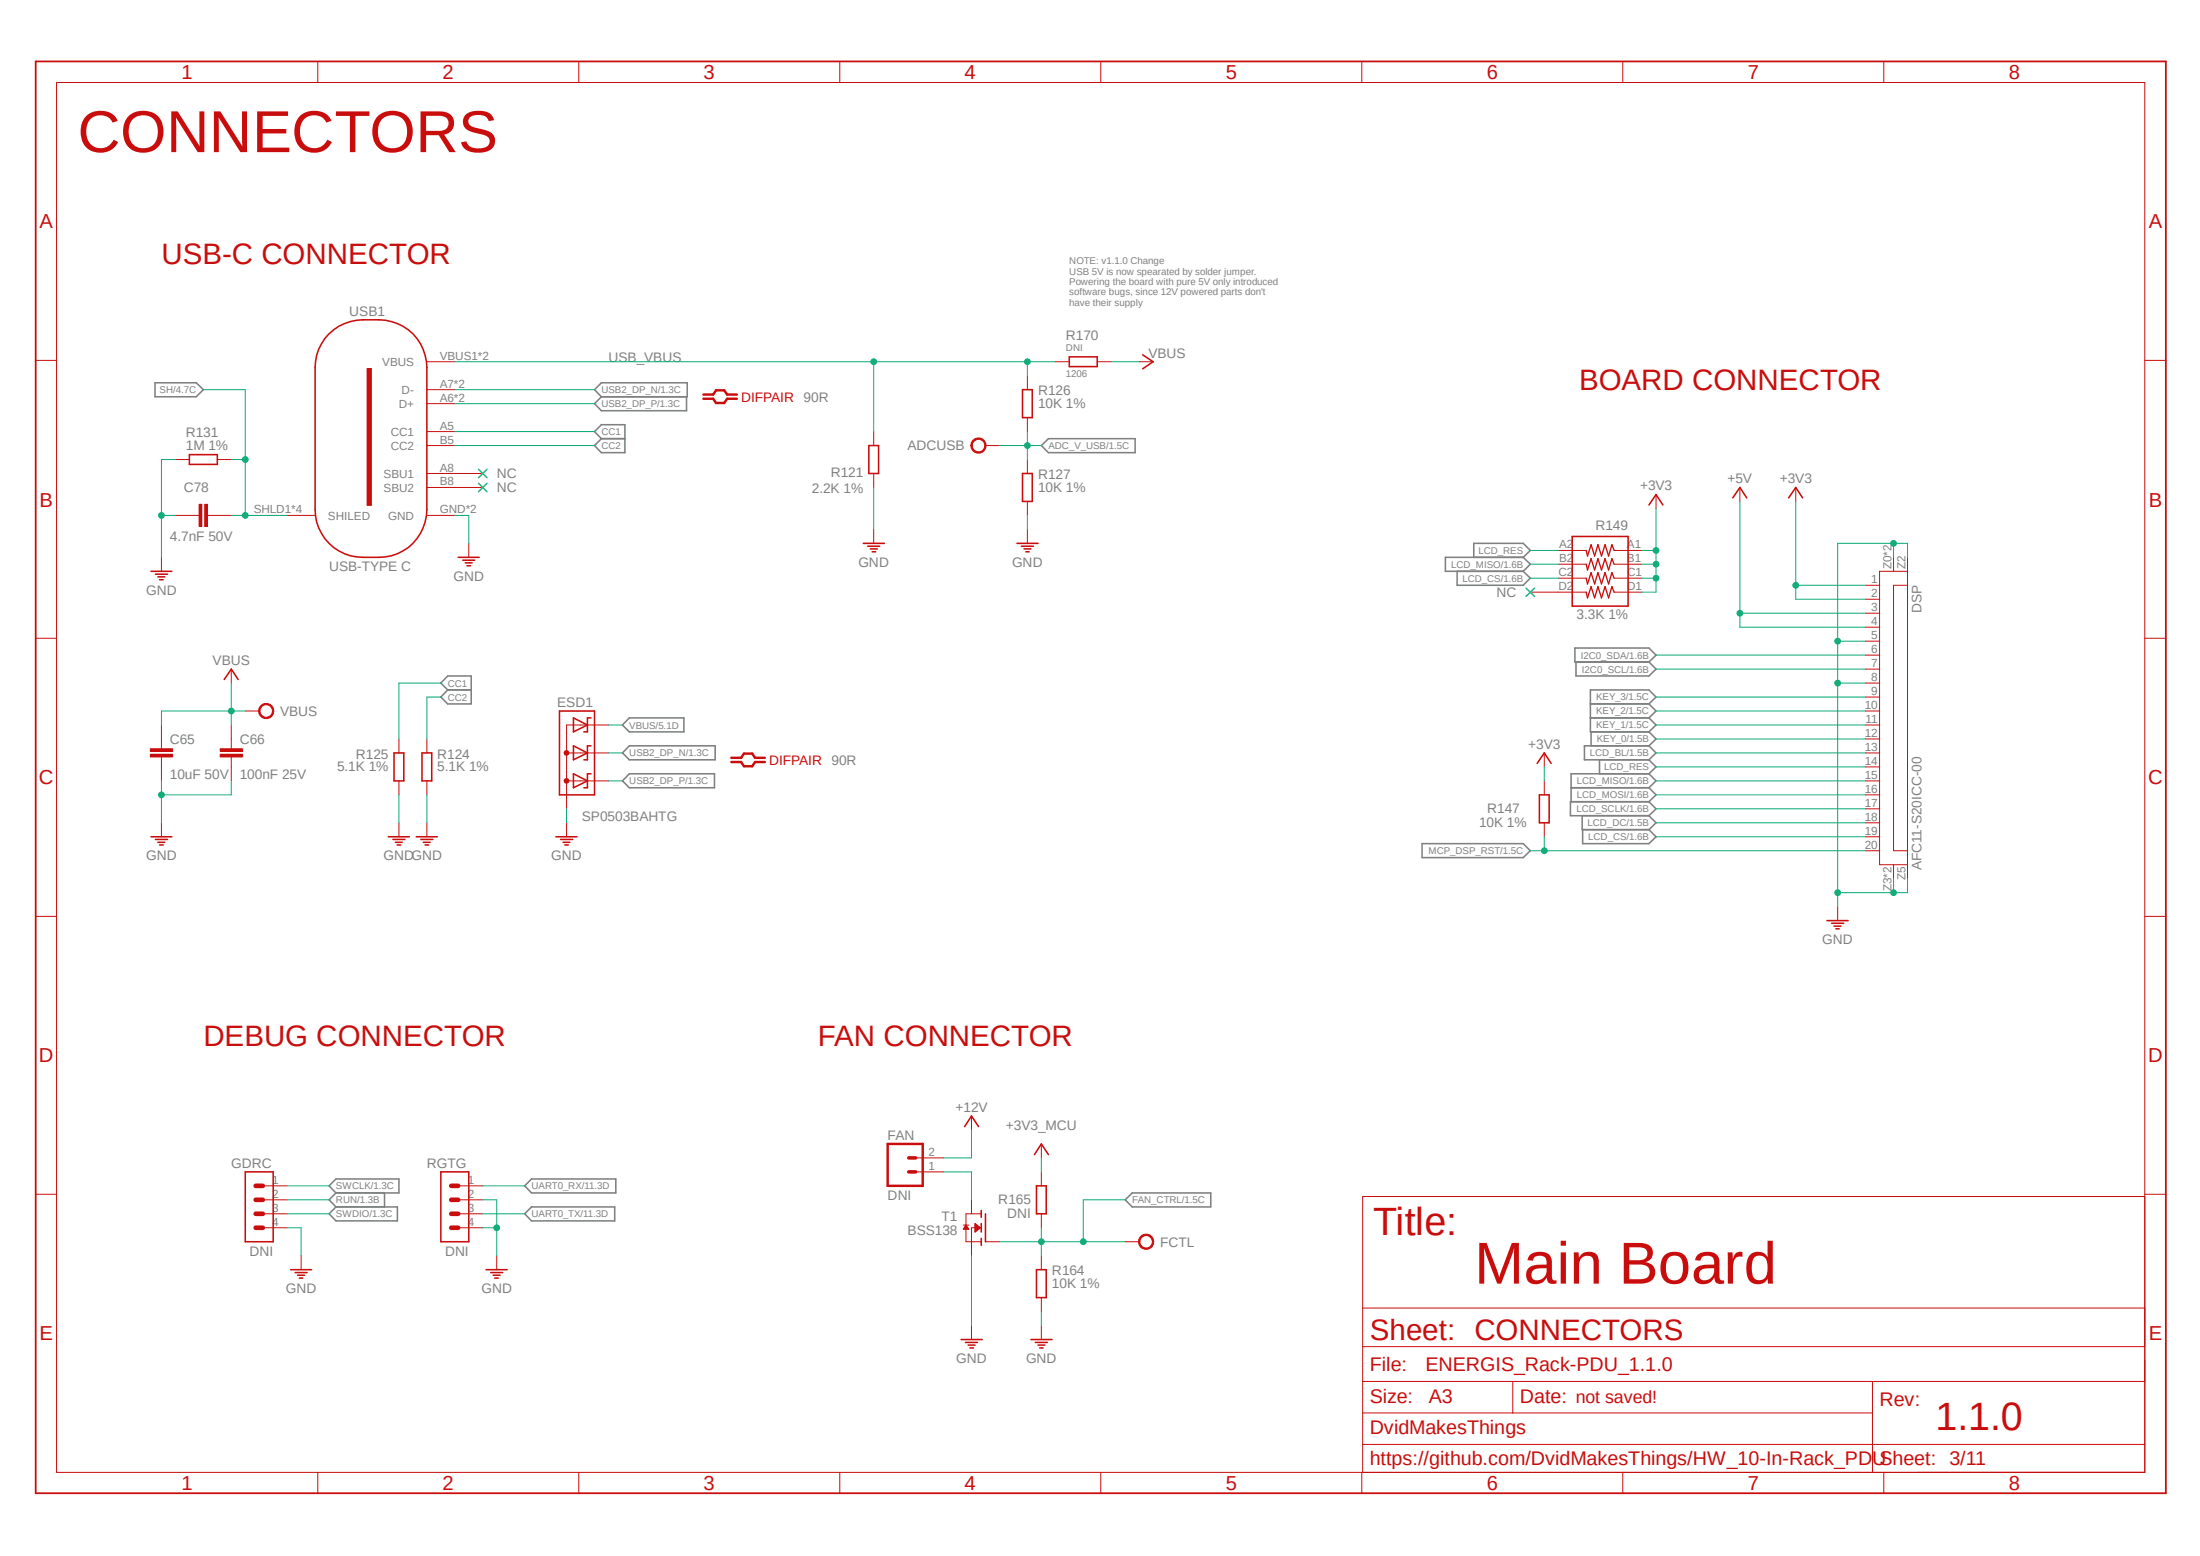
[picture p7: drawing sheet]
<svg xmlns="http://www.w3.org/2000/svg" width="420mm" height="297mm" viewBox="0 0 420 297" stroke-linecap="round" stroke-linejoin="round" font-family="sans-serif">
<path d="M6.3 11.4l407.6 274.2M413.9 11.4l-407.6 274.2" fill="none" stroke="#fff" stroke-width=".19"/>
<g fill="none" stroke="#808080" stroke-width=".3">
<path d="M29.6 73.1h7.9l1.3 1.3-1.3 1.3h-7.9zM113.5 74.4l1.3-1.3h16.4v2.6h-16.4zM114.8 75.7l-1.3 1.3 1.3 1.4h16.3v-2.7M113.5 82.4l1.3-1.3h4.5v5.3h-4.5l-1.3-1.4 1.3-1.3zM114.8 83.7h4.5M198.8 85l1.4-1.3h16.5v2.7h-16.5zM278.2 109.1v2.6h12.6l1.3-1.3-1.3-1.3M281.3 106.4v-2.7h9.5l1.3 1.4-1.3 1.3M290.8 106.4h-14.9v2.7h14.9M290.8 106.4l1.3 1.3-1.3 1.4M85.5 129h4.5v5.4h-4.5l-1.3-1.3 1.3-1.4-1.3-1.3zM85.5 131.7h4.5"/>
<path d="M120.1 137h10.5v2.7h-10.5l-1.3-1.3zM300.7 123.7h14.1l1.3 1.4-1.3 1.3h-14.1zM300.9 126.4v2.6h13.9l1.3-1.3-1.3-1.3M303.6 134.4h11.2M303.6 137h11.2M303.7 139.7v2.7M314.8 134.4l1.3-1.3-1.3-1.4h-11.2v8h11.2M314.8 139.7l1.3 1.4-1.3 1.3M314.8 137l1.3 1.4-1.3 1.3M314.8 134.4l1.3 1.3-1.3 1.3M120.1 147.7h16.3v2.7h-16.3l-1.3-1.3zM120.1 142.4h16.4v2.6h-16.4l-1.3-1.3z"/>
<path d="M299.9 150.4h14.9M302 155.7v2.7h12.8M302.1 158.4v2.6h12.7l1.3-1.3-1.3-1.3M305.4 145v2.7M314.8 147.7h-14.9v5.3M314.8 142.4h-12.3v2.6h12.3M314.8 150.4l1.3 1.3-1.3 1.3M314.8 153h-15v2.7h15M314.8 145l1.3 1.4-1.3 1.3M314.8 147.7l1.3 1.4-1.3 1.3M314.8 153l1.3 1.4-1.3 1.3M314.8 155.7l1.3 1.4-1.3 1.3"/>
<path d="M314.8 142.4l1.3 1.3-1.3 1.3M271.5 161h19.3l1.3 1.4-1.3 1.3h-19.3zM64.1 230.4h11.8v2.6h-11.8l-1.3-1.3zM64.1 225h12.1v2.7h-12.1l-1.3-1.3zM64.1 227.7l-1.3 1.3 1.3 1.4M73.4 227.7v2.7M101.5 230.4h15.8v2.6h-15.8l-1.3-1.3zM101.5 225h16.1v2.7h-16.1l-1.3-1.3zM214.8 229l1.4-1.3h14.9v2.7h-14.9z"/>
</g>
<g fill="none" stroke="#c90d0c" stroke-width=".3">
<path d="M195.2 74.4h1.9v5.3h-1.9zM218.1 67.7l2 1.3-2 1.4M36.2 86.8h5.3v1.8h-5.3zM165.9 85h1.8v5.4h-1.8zM195.2 90.4h1.9v5.3h-1.9zM87.5 106.4h4M88.3 106.9h2.3M88.8 107.4h1.3M89.2 108h.6M164.8 103.7h4M165.7 104.3h2.2M166.2 104.8h1.3"/>
<path d="M166.5 105.3h.7M194.1 103.7h4.1M195 104.3h2.3M195.5 104.8h1.3M195.8 105.3h.7"/>
</g>
<g fill="none" stroke="#c90d0c" stroke-width=".19">
<path d="M196.1 71.7v2.7M196.1 79.7v2.7M217.5 69h2.6M33.5 87.7h2.7M36.2 98.4h1.8M39.6 98.4h1.9M41.5 87.7h2.7M86.8 90.4h5.4M166.8 82.4v2.6M166.8 90.4v2.6M196.1 87.7v2.7M196.1 95.7v2.7"/>
<path d="M89.5 103.7v2.7M166.8 101v2.7M196.1 101v2.7"/>
</g>
<path d="M38 96.3h.5v4.2h-.5z" fill-rule="evenodd" fill="#c90d0c"/>
<path d="M38 96.3h.5v4.2h-.5z" fill="none" stroke="#c90d0c" stroke-width=".19"/>
<path d="M39.1 96.3h.5v4.2h-.5z" fill-rule="evenodd" fill="#c90d0c"/>
<g fill="none" stroke="#c90d0c" stroke-width=".19">
<path d="M81.5 69h5.3M81.5 74.4h5.3M81.5 77h5.3M33.5 98.4h2.7M39.1 96.3h.5v4.2h-.5zM41.5 98.4h2.7M54.8 98.4h5.4M81.5 98.4h5.3M81.5 82.4h5.3M81.5 85h5.3M81.5 90.4h5.3M81.5 93h5.3"/>
<path d="M30.8 106.4v2.7"/>
</g>
<path d="M62.8 63.7a9.5 9.5 0 0 1 6.5-2.7 12.7 12.7 0 0 1 7.6 1.3 9.2 9.2 0 0 1 4.6 7.8v27.2a9.1 9.1 0 0 1-9.1 9.1 13 13 0 0 1-7.7-1.2 9.2 9.2 0 0 1-4.5-7.9v-27.2a9 9 0 0 1 2.6-6.4zM70.1 70.4h.7v26h-.7zM28.8 109.1h4M29.7 109.6h2.3M30.1 110.1h1.4M30.5 110.7h.7" fill="none" stroke="#c90d0c" stroke-width=".3"/>
<path d="M70.1 70.4h.7v26h-.7z" fill-rule="evenodd" fill="#c90d0c"/>
<g fill="none" stroke="#c90d0c" stroke-width=".19">
<path d="M70.1 70.4h.7v26h-.7zM86.8 93h5.4M316.1 94.4v2.7M332.1 93v2.7M342.8 93v2.7M292.1 113h10.7M297.5 105.1h5.3M297.5 107.7h5.3M297.5 110.4h5.3M308.1 105.1h5.4M308.1 107.7h5.4M308.1 110.4h5.4"/>
<path d="M308.1 113h5.4M356.2 111.7h2.6M356.2 114.4h2.6M356.2 117.1h2.6M356.2 119.7h2.6M361.5 106.4v2.7M364.2 109.1h-5.4v56h5.4M364.2 106.4v61.3M364.2 111.7h-2.7v50.7h2.7M356.2 122.4h2.6M356.2 125.1h2.6M356.2 127.7h2.6"/>
<path d="M356.2 130.4h2.6M356.2 133.1h2.6M356.2 135.7h2.6M356.2 138.4h2.6M30.8 141.1v1.8M30.8 144.5v1.9M294.8 143.7v2.7M294.8 149.1v2.6M294.8 157.1v2.6M356.2 141.1h2.6M356.2 143.7h2.6M356.2 146.4h2.6"/>
<path d="M356.2 149.1h2.6M356.2 151.7h2.6M356.2 154.4h2.6M356.2 157.1h2.6M356.2 159.7h2.6M350.8 173.1v2.6M356.2 162.4h2.6M361.5 165.1v2.6M185.5 213v2.7M198.8 218.4v2.6M49.5 226.4h5.3M49.5 229h5.3"/>
<path d="M49.5 231.7h5.3M49.5 234.4h5.3M57.5 239.7v2.7M86.8 226.4h5.4M86.8 229h5.4M86.8 231.7h5.4M86.8 234.4h5.4M94.8 239.7v2.7M174.8 223.7h5.3M174.8 221h5.3M183.9 233.8h1.1M183.9 234.6h1"/>
<path d="M184 234.5h.8M184.1 234.4h.7M184.1 234.3h.6M184.2 234.2h.5M184.2 234.1h.4M184.3 234h.2M184.4 233.9h.1M184.4 233.8l.6 .9h-1.1zM185.5 229v2.7M186.1 233.6l1.1 .8-1.1 .8zM186.1 235.2h.1M186.1 235h.2"/>
<path d="M186.1 234.9h.3M186.1 234.9h.4M186.1 234.8h.5M186.1 234.7h.7M186.1 234.6h.8M186.1 234.5h.9M186.1 234.3h.9M186.1 234.2h.8M186.1 234.1h.7M186.1 234h.5M186.1 233.9h.5M186.1 233.8h.3"/>
<path d="M186.1 233.7h.2M186.1 233.6h.1M187.3 231.7h-2.9v5.3h2.9M187.3 234.4h-1.8v5.3M188.1 237h2.7M198.8 223.7v2.7M198.8 231.7v2.7M198.8 239.7v2.7M185.5 253v2.7M198.8 247.7v2.7M198.8 253v2.7"/>
</g>
<path d="M134.3 75.3h1.8l.6-.8h1.6l.5 .8h1.9M134.3 76.1h1.8l.6 .8h1.6l.5-.8h1.9M169.5 218.4h6.6v8h-6.6z" fill="none" stroke="#c90d0c" stroke-width=".47"/>
<g fill="none" stroke="#c90d0c" stroke-width=".3">
<path d="M314.8 96.4l1.3-2 1.4 2M330.8 95l1.3-2 1.4 2M341.5 95l1.3-2 1.3 2M300.1 102.4h10.7v13.3h-10.7zM293.5 145.7l1.3-2 1.3 2M293.9 151.7h1.8v5.4h-1.8zM348.8 175.7h4M349.7 176.2h2.3M350.1 176.8h1.4M350.5 177.3h.6M184.1 215.1l1.4-2.1 1.3 2.1M46.8 223.7h5.4v13.3h-5.4z"/>
<path d="M84.2 223.7h5.3v13.3h-5.3zM187.3 231.1v1.3M187.3 233.6v1.6M187.3 236.4v1.3M188.1 231.7v5.3M197.5 220.4l1.3-2 1.4 2M197.9 226.4h1.8v5.3h-1.8zM55.5 242.4h4M56.3 242.9h2.3M56.8 243.4h1.3M57.1 244h.7M92.8 242.4h4"/>
<path d="M93.7 242.9h2.3M94.1 243.4h1.4M94.4 244h.7M183.5 255.7h4M184.3 256.2h2.3M184.8 256.8h1.3M185.2 257.3h.6M196.8 255.7h4M197.7 256.2h2.2M197.9 242.4h1.8v5.3h-1.8zM198.2 256.8h1.3M198.5 257.3h.6"/>
</g>
<path d="M302.8 105.1l.3 1 .6-2.1 .7 2.1 .7-2.1 .6 2.1 .7-2.1 .7 2.1 .6-2.1 .4 1.1M302.8 107.7l.3 1.1 .6-2.2 .7 2.2 .7-2.2 .6 2.2 .7-2.2 .7 2.2 .6-2.2 .4 1.1M302.8 110.4l.3 1.1 .6-2.2 .7 2.2 .7-2.2 .6 2.2 .7-2.2 .7 2.2 .6-2.2 .4 1.1M302.8 113l.3 1.1 .6-2.1 .7 2.1 .7-2.1 .6 2.1 .7-2.1 .7 2.1 .6-2.1 .4 1" fill="none" stroke="#c90d0c" stroke-width=".25"/>
<path d="M48.8 226.4h1.4M48.8 229h1.4M48.8 231.7h1.4M48.8 234.4h1.4M86.1 226.4h1.4M86.1 229h1.4M86.1 231.7h1.4M86.1 234.4h1.4" fill="none" stroke="#c90d0c" stroke-width=".89"/>
<path d="M173.5 221h1.3M173.5 223.7h1.3" fill="none" stroke="#c90d0c" stroke-width=".68"/>
<path d="M28.7 144h4.2v.5h-4.2z" fill-rule="evenodd" fill="#c90d0c"/>
<path d="M28.7 144h4.2v.5h-4.2z" fill="none" stroke="#c90d0c" stroke-width=".19"/>
<path d="M28.7 142.9h4.2v.5h-4.2z" fill-rule="evenodd" fill="#c90d0c"/>
<path d="M30.8 138.4v2.7M28.7 142.9h4.2v.5h-4.2zM30.8 146.4v2.7M44.2 141.1v1.8M44.2 144.5v1.9" fill="none" stroke="#c90d0c" stroke-width=".19"/>
<path d="M42 144h4.3v.5h-4.3z" fill-rule="evenodd" fill="#c90d0c"/>
<path d="M42 144h4.3v.5h-4.3z" fill="none" stroke="#c90d0c" stroke-width=".19"/>
<path d="M42 142.9h4.3v.5h-4.3z" fill-rule="evenodd" fill="#c90d0c"/>
<path d="M44.2 138.4v2.7M46.8 135.7h2.7M30.8 157.1v2.6M42 142.9h4.3v.5h-4.3zM44.2 146.4v2.7M76.2 141.1v2.6M76.2 149.1v2.6M76.2 157.1v2.6M81.5 141.1v2.6M81.5 149.1v2.6M81.5 157.1v2.6" fill="none" stroke="#c90d0c" stroke-width=".19"/>
<g fill="none" stroke="#c90d0c" stroke-width=".3">
<path d="M28.8 159.7h4M74.1 159.7h4M75.2 143.7h1.9v5.4h-1.9zM79.5 159.7h4M80.6 143.7h1.8v5.4h-1.8zM29.7 160.2h2.3M30.1 160.8h1.4M30.5 161.3h.7M75 160.2h2.3M75.5 160.8h1.3M75.8 161.3h.7M80.3 160.2h2.3"/>
<path d="M80.8 160.8h1.3M81.2 161.3h.6"/>
</g>
<path d="M49.7 134.8a1.46 1.46 0 0 1 2.3 .1 1.46 1.46 0 0 1-.8 2.2 1.46 1.46 0 0 1-1.8-1.4h.2a1.2 1.2 0 0 1 1.7-1.1 1.2 1.2 0 0 1 .4 2 1.2 1.2 0 0 1-2-.5l-.1-.4h-.2z" fill-rule="evenodd" fill="#c90d0c"/>
<path d="M44.2 127.7v2.7M49.7 134.8a1.46 1.46 0 0 1 2.3 .1 1.46 1.46 0 0 1-.8 2.2 1.46 1.46 0 0 1-1.8-1.4h.2a1.2 1.2 0 0 1 1.7-1.1 1.2 1.2 0 0 1 .4 2 1.2 1.2 0 0 1-2-.5l-.1-.4h-.2zM116.2 138.4h-8v16M108.2 149.1h8M108.2 143.7h8" fill="none" stroke="#c90d0c" stroke-width=".19"/>
<path d="M42.8 129.7l1.4-2 1.3 2M106.8 135.7h6.7v16h-6.7zM109.5 137l2.6 1.4-2.6 1.3zM112.8 137h-.7v2.7h-.6M109.5 147.7l2.6 1.4-2.6 1.3zM109.5 142.4l2.6 1.3-2.6 1.3zM112.8 147.7h-.7v2.7h-.6M112.8 142.4h-.7v2.6h-.6" fill="none" stroke="#c90d0c" stroke-width=".3"/>
<path d="M107.8 148.7l.4-.1 .3 .1 .1 .4-.1 .3-.3 .1-.4-.1-.1-.3 .5-.1-.5 .1z" fill-rule="evenodd" fill="#c90d0c"/>
<path d="M107.8 148.7l.4-.1 .3 .1 .1 .4-.1 .3-.3 .1-.4-.1-.1-.3 .5-.1-.5 .1z" fill="none" stroke="#c90d0c" stroke-width=".19"/>
<path d="M107.8 143.4l.4-.1 .3 .1 .1 .3-.1 .4-.3 .1-.4-.1-.1-.4h.5h-.5z" fill-rule="evenodd" fill="#c90d0c"/>
<path d="M201.5 69h2.6M209.5 69h2.6M107.8 143.4l.4-.1 .3 .1 .1 .3-.1 .4-.3 .1-.4-.1-.1-.4h.5h-.5zM108.2 157.1v2.6M214.8 237h2.7" fill="none" stroke="#c90d0c" stroke-width=".19"/>
<path d="M204.1 68.1h5.4v1.9h-5.4zM106.1 159.7h4.1M107 160.2h2.3M107.5 160.8h1.3M107.8 161.3h.7" fill="none" stroke="#c90d0c" stroke-width=".3"/>
<path d="M139.6 144.7h1.9l.5-.9h1.6l.5 .9h1.9M139.6 145.5h1.9l.5 .8h1.6l.5-.8h1.9" fill="none" stroke="#c90d0c" stroke-width=".47"/>
<path d="M217.7 236.1a1.46 1.46 0 0 1 2.3 .1 1.46 1.46 0 0 1-.8 2.2 1.46 1.46 0 0 1-1.9-1.4h.3a1.19 1.19 0 0 1 1.6-1.1 1.19 1.19 0 0 1 .4 2 1.19 1.19 0 0 1-1.9-.5l-.1-.4h-.3z" fill-rule="evenodd" fill="#c90d0c"/>
<path d="M188.1 85h2.7M217.7 236.1a1.46 1.46 0 0 1 2.3 .1 1.46 1.46 0 0 1-.8 2.2 1.46 1.46 0 0 1-1.9-1.4h.3a1.19 1.19 0 0 1 1.6-1.1 1.19 1.19 0 0 1 .4 2 1.19 1.19 0 0 1-1.9-.5l-.1-.4h-.3z" fill="none" stroke="#c90d0c" stroke-width=".19"/>
<path d="M185.7 84.1a1.46 1.46 0 0 1 2.3 .1 1.46 1.46 0 0 1-.8 2.3 1.46 1.46 0 0 1-1.9-1.5h.3a1.2 1.2 0 0 1 1.6-1.1 1.2 1.2 0 0 1 .4 2 1.2 1.2 0 0 1-1.9-.4l-.1-.5h-.3z" fill-rule="evenodd" fill="#c90d0c"/>
<g fill="none" stroke="#c90d0c" stroke-width=".19">
<path d="M10.8 15.7h398.6v265.4h-398.6zM60.7 11.7v4M110.5 11.7v4M160.3 11.7v4M210.1 11.7v4M260 11.7v4M309.8 11.7v4M359.6 11.7v4M6.8 68.8h4M409.4 68.8h4.1M185.7 84.1a1.46 1.46 0 0 1 2.3 .1 1.46 1.46 0 0 1-.8 2.3 1.46 1.46 0 0 1-1.9-1.5h.3a1.2 1.2 0 0 1 1.6-1.1 1.2 1.2 0 0 1 .4 2 1.2 1.2 0 0 1-1.9-.4l-.1-.5h-.3zM6.8 121.8h4"/>
<path d="M409.4 121.8h4.1M6.8 174.9h4M409.4 174.9h4.1M6.8 228h4M409.4 228h4.1M409.4 228.4h-149.3v52.7M260.1 249.7h149.3M260.1 257h149.3M260.1 263.7h149.3M260.1 275.7h149.3M260.1 269.7h97.4M288.8 263.7v6"/>
<path d="M357.5 263.7v17.4M60.7 281.1v3.9M110.5 281.1v3.9M160.3 281.1v3.9M210.1 281.1v3.9M260 281.1v3.9M309.8 281.1v3.9M359.6 281.1v3.9"/>
</g>
<path d="M6.8 11.7h406.7v273.3h-406.7z" fill="none" stroke="#c90d0c" stroke-width=".34"/>
<path d="M91.4 89.6l1.6 1.6M91.4 92.2l1.6 1.7M93 89.6l-1.6 1.6M93 92.2l-1.6 1.7M291.3 112.3l1.6 1.5M292.9 112.3l-1.6 1.5" fill="none" stroke="#0696d7" stroke-width=".3"/>
<path d="M30.8 98.4h2.7M33.5 87.7h-2.7v18.7M86.8 98.4h2.7v5.3M166.8 93v8M196.1 98.4v2.6" fill="none" stroke="#0dab76" stroke-width=".19"/>
<circle cx="30.8" cy="98.4" r=".55" fill="#0dab76"/>
<g fill="none" stroke="#0dab76" stroke-width=".19">
<path d="M350.8 130.4h5.4M356.2 122.4h-5.4v50.7"/>
<circle cx="30.8" cy="98.4" r=".55"/>
</g>
<circle cx="350.8" cy="130.4" r=".55" fill="#0dab76"/>
<g fill="none" stroke="#0dab76" stroke-width=".19">
<path d="M361.5 106.4v-2.7h-10.7v18.7"/>
<circle cx="350.8" cy="130.4" r=".55"/>
</g>
<circle cx="350.8" cy="122.4" r=".55" fill="#0dab76"/>
<g fill="none" stroke="#0dab76" stroke-width=".19">
<path d="M361.5 167.7v2.7h-10.7"/>
<circle cx="350.8" cy="122.4" r=".55"/>
</g>
<circle cx="350.8" cy="170.4" r=".55" fill="#0dab76"/>
<g fill="none" stroke="#0dab76" stroke-width=".19">
<path d="M364.2 167.7v2.7h-2.7"/>
<circle cx="350.8" cy="170.4" r=".55"/>
</g>
<circle cx="361.5" cy="170.4" r=".55" fill="#0dab76"/>
<g fill="none" stroke="#0dab76" stroke-width=".19">
<path d="M361.5 103.7h2.7v2.7"/>
<circle cx="361.5" cy="170.4" r=".55"/>
</g>
<circle cx="361.5" cy="103.7" r=".55" fill="#0dab76"/>
<g fill="none" stroke="#0dab76" stroke-width=".19">
<path d="M54.8 234.4h2.7v5.3M92.2 234.4h2.6M92.2 229h2.6v10.7"/>
<circle cx="361.5" cy="103.7" r=".55"/>
</g>
<circle cx="94.8" cy="234.4" r=".55" fill="#0dab76"/>
<g fill="none" stroke="#0dab76" stroke-width=".19">
<path d="M30.8 149.1v8M44.2 149.1v2.6h-13.4M185.5 239.7v13.3M198.8 250.4v2.6"/>
<circle cx="94.8" cy="234.4" r=".55"/>
</g>
<circle cx="30.8" cy="151.7" r=".55" fill="#0dab76"/>
<g fill="none" stroke="#0dab76" stroke-width=".19">
<path d="M38.8 74.4h8v24h8M44.2 87.7h2.6M86.8 82.4h26.7M86.8 85h26.7M84.2 130.4h-8v10.7M84.2 133.1h-2.7v8M76.2 151.7v5.4M81.5 151.7v5.4M108.2 154.4v2.7"/>
<circle cx="30.8" cy="151.7" r=".55"/>
</g>
<circle cx="46.8" cy="87.7" r=".55" fill="#0dab76"/>
<g fill="none" stroke="#0dab76" stroke-width=".19">
<path d="M44.2 98.4h2.6"/>
<circle cx="46.8" cy="87.7" r=".55"/>
</g>
<circle cx="46.8" cy="98.4" r=".55" fill="#0dab76"/>
<g fill="none" stroke="#0dab76" stroke-width=".19">
<path d="M44.2 130.4v8M44.2 135.7h-13.4v2.7"/>
<circle cx="46.8" cy="98.4" r=".55"/>
</g>
<circle cx="44.2" cy="135.7" r=".55" fill="#0dab76"/>
<g fill="none" stroke="#0dab76" stroke-width=".19">
<path d="M212.1 69h5.4M196.1 82.4v5.3M196.1 85h2.7M44.2 135.7h2.6M116.2 138.4h2.6"/>
<circle cx="44.2" cy="135.7" r=".55"/>
</g>
<circle cx="196.1" cy="85" r=".55" fill="#0dab76"/>
<g fill="none" stroke="#0dab76" stroke-width=".19">
<path d="M86.8 77h26.7M86.8 74.4h26.7M190.8 85h5.3M332.1 95.7v24h24.1M332.1 117.1h24.1M116.2 149.1h2.6M116.2 143.7h2.6"/>
<circle cx="196.1" cy="85" r=".55"/>
</g>
<circle cx="332.1" cy="117.1" r=".55" fill="#0dab76"/>
<g fill="none" stroke="#0dab76" stroke-width=".19">
<path d="M342.8 95.7v18.7h13.4M342.8 111.7h13.4"/>
<circle cx="332.1" cy="117.1" r=".55"/>
</g>
<circle cx="342.8" cy="111.7" r=".55" fill="#0dab76"/>
<g fill="none" stroke="#0dab76" stroke-width=".19">
<path d="M316.1 97.1v10.6h-2.6M313.5 105.1h2.6M294.8 146.4v2.7"/>
<circle cx="342.8" cy="111.7" r=".55"/>
</g>
<circle cx="316.1" cy="105.1" r=".55" fill="#0dab76"/>
<g fill="none" stroke="#0dab76" stroke-width=".19">
<path d="M316.1 107.7v2.7h-2.6"/>
<circle cx="316.1" cy="105.1" r=".55"/>
</g>
<circle cx="316.1" cy="107.7" r=".55" fill="#0dab76"/>
<g fill="none" stroke="#0dab76" stroke-width=".19">
<path d="M316.1 110.4v2.6h-2.6"/>
<circle cx="316.1" cy="107.7" r=".55"/>
</g>
<circle cx="316.1" cy="110.4" r=".55" fill="#0dab76"/>
<g fill="none" stroke="#0dab76" stroke-width=".19">
<path d="M292.1 110.4h5.4M292.1 105.1h5.4M316.1 125.1h40.1M316.1 127.7h40.1M294.8 159.7v2.7M316.1 159.7h40.1M316.1 151.7h40.1M316.1 146.4h40.1M292.1 162.4h64.1"/>
<circle cx="316.1" cy="110.4" r=".55"/>
</g>
<circle cx="294.8" cy="162.4" r=".55" fill="#0dab76"/>
<g fill="none" stroke="#0dab76" stroke-width=".19">
<path d="M292.1 107.7h5.4M316.1 138.4h40.1M316.1 135.7h40.1M316.1 133.1h40.1M316.1 141.1h40.1M316.1 149.1h40.1M316.1 154.4h40.1M316.1 157.1h40.1M316.1 143.7h40.1M185.5 215.7v5.3h-5.4M54.8 231.7h8M54.8 226.4h8"/>
<path d="M54.8 229h8M92.2 231.7h8M92.2 226.4h8M180.1 223.7h5.4v5.3M198.8 221v2.7M198.8 237v2.7M214.8 229h-8v8h-16"/>
<circle cx="294.8" cy="162.4" r=".55"/>
</g>
<circle cx="198.8" cy="237" r=".55" fill="#0dab76"/>
<g fill="none" stroke="#0dab76" stroke-width=".19">
<path d="M198.8 234.4v2.6M206.8 237h8"/>
<circle cx="198.8" cy="237" r=".55"/>
</g>
<circle cx="206.8" cy="237" r=".55" fill="#0dab76"/>
<g fill="none" stroke="#0dab76" stroke-width=".19">
<path d="M86.8 69h80v13.4"/>
<circle cx="206.8" cy="237" r=".55"/>
</g>
<circle cx="166.8" cy="69" r=".55" fill="#0dab76"/>
<g fill="none" stroke="#0dab76" stroke-width=".19">
<path d="M166.8 69h34.7M196.1 69v2.7"/>
<circle cx="166.8" cy="69" r=".55"/>
</g>
<circle cx="196.1" cy="69" r=".55" fill="#0dab76"/>
<circle cx="196.1" cy="69" r=".55" fill="none" stroke="#0dab76" stroke-width=".19"/>
<g font-size="11.3" fill="#c90d0c">
<text x="14.8" y="29">CONNECTORS</text>
<text x="281.5" y="245">Main Board</text>
</g>
<g font-size="7.5" fill="#c90d0c">
<text x="262.1" y="235.7">Title:</text>
<text x="369.5" y="273">1.1.0</text>
</g>
<g font-size="5.6" fill="#c90d0c">
<text x="30.8" y="50.4">USB-C CONNECTOR</text>
<text x="301.5" y="74.4">BOARD CONNECTOR</text>
<text x="38.8" y="199.7">DEBUG CONNECTOR</text>
<text x="156.1" y="199.7">FAN CONNECTOR</text>
<text x="261.5" y="255.7">Sheet: CONNECTORS</text>
</g>
<g font-size="3.9" fill="#c90d0c">
<text x="34.7" y="15.1">1</text>
<text x="84.5" y="15.1">2</text>
<text x="134.3" y="15.1">3</text>
<text x="184.2" y="15.1">4</text>
<text x="234" y="15.1">5</text>
<text x="283.8" y="15.1">6</text>
<text x="333.7" y="15.1">7</text>
<text x="383.5" y="15.1">8</text>
<text x="7.5" y="43.6">A</text>
<text x="410.2" y="43.6">A</text>
<text x="7.5" y="96.7">B</text>
<text x="410.2" y="96.7">B</text>
<text x="7.4" y="149.7">C</text>
<text x="410.1" y="149.7">C</text>
<text x="7.4" y="202.8">D</text>
<text x="410.1" y="202.8">D</text>
<text x="7.5" y="255.9">E</text>
<text x="410.2" y="255.9">E</text>
<text x="34.7" y="284.4">1</text>
<text x="84.5" y="284.4">2</text>
<text x="134.3" y="284.4">3</text>
<text x="184.2" y="284.4">4</text>
<text x="234" y="284.4">5</text>
<text x="283.8" y="284.4">6</text>
<text x="333.7" y="284.4">7</text>
<text x="383.5" y="284.4">8</text>
</g>
<g font-size="3.8" fill="#c90d0c">
<text x="261.5" y="261.7">File:</text>
<text x="272.2" y="261.7">ENERGIS_Rack-PDU_1.1.0</text>
<text x="261.5" y="267.7">Size:</text>
<text x="272.8" y="267.7">A3</text>
<text x="290.2" y="267.7">Date: not saved!</text>
<text x="358.8" y="268.4">Rev:</text>
<text x="261.5" y="273.7">DvidMakesThings</text>
<text x="261.5" y="279.7">https://github.com/DvidMakesThings/HW_10-In-Rack_PDUSheet: 3/11</text>
</g>
<g font-size="2.6" fill="#808080">
<text x="66.7" y="60.2">USB1</text>
<text x="203.5" y="64.8">R170</text>
<text x="116.2" y="69">USB_VBUS</text>
<text x="219.2" y="68.2">VBUS</text>
<text x="198.2" y="77.8">10K 1%</text>
<text x="198.2" y="75.5">R126</text>
<text x="35.5" y="83.5">R131</text>
<text x="35.5" y="85.8">1M 1%</text>
<text x="173.2" y="86">ADCUSB</text>
<text x="35.1" y="94">C78</text>
<text x="94.8" y="91.3">NC</text>
<text x="94.8" y="94">NC</text>
<text x="155" y="94.1">2.2K 1%</text>
<text x="158.6" y="91.1">R121</text>
<text x="198.2" y="93.9">10K 1%</text>
<text x="198.2" y="91.5">R127</text>
<text x="313.1" y="93.6">+3V3</text>
<text x="329.8" y="92.2">+5V</text>
<text x="339.8" y="92.2">+3V3</text>
<text x="304.6" y="101.1">R149</text>
<text x="32.4" y="103.3">4.7nF 50V</text>
<text x="27.9" y="113.6">GND</text>
<text x="62.8" y="109">USB-TYPE C</text>
<text x="86.6" y="110.9">GND</text>
<text x="163.9" y="108.2">GND</text>
<text x="193.2" y="108.2">GND</text>
<text x="285.7" y="114">NC</text>
<text x="301" y="118.1">3.3K 1%</text>
<text x="366.8" y="117.1" transform="rotate(-90 366.8 117.1)">DSP</text>
<text x="40.6" y="126.9">VBUS</text>
<text x="53.5" y="136.7">VBUS</text>
<text x="106.4" y="135">ESD1</text>
<text x="32.4" y="142">C65</text>
<text x="45.8" y="142">C66</text>
<text x="291.8" y="142.9">+3V3</text>
<text x="32.4" y="148.6">10uF 50V</text>
<text x="45.8" y="148.6">100nF 25V</text>
<text x="64.3" y="147.2">5.1K 1%</text>
<text x="67.9" y="144.8">R125</text>
<text x="83.5" y="147.2">5.1K 1%</text>
<text x="83.5" y="144.8">R124</text>
<text x="283.9" y="155.1">R147</text>
<text x="111.1" y="156.6">SP0503BAHTG</text>
<text x="282.4" y="157.8">10K 1%</text>
<text x="27.9" y="164.3">GND</text>
<text x="73.2" y="164.3">GNDGND</text>
<text x="105.2" y="164.3">GND</text>
<text x="366.8" y="166.2" transform="rotate(-90 366.8 166.2)">AFC11-S20ICC-00</text>
<text x="347.9" y="180.3">GND</text>
<text x="182.4" y="212.2">+12V</text>
<text x="192" y="215.7">+3V3_MCU</text>
<text x="169.5" y="217.6">FAN</text>
<text x="44.2" y="222.9">GDRC</text>
<text x="81.5" y="222.9">RGTG</text>
<text x="169.5" y="229">DNI</text>
<text x="179.7" y="233">T1</text>
<text x="190.6" y="229.8">R165</text>
<text x="192.3" y="232.5">DNI</text>
<text x="47.6" y="239.7">DNI</text>
<text x="85" y="239.7">DNI</text>
<text x="173.3" y="235.7">BSS138</text>
<text x="221.5" y="238">FCTL</text>
<text x="200.8" y="245.8">10K 1%</text>
<text x="200.8" y="243.5">R164</text>
<text x="54.6" y="246.9">GND</text>
<text x="91.9" y="246.9">GND</text>
<text x="182.5" y="260.2">GND</text>
<text x="195.9" y="260.2">GND</text>
</g>
<g font-size="2.6" fill="#c90d0c">
<text x="141.5" y="76.7">DIFPAIR 90R</text>
<text x="146.8" y="146">DIFPAIR 90R</text>
</g>
<g font-size="2.2" fill="#808080">
<text x="73" y="69.8">VBUS</text>
<text x="83.9" y="68.7">VBUS1*2</text>
<text x="76.1" y="77.9">D+</text>
<text x="76.7" y="75.2">D-</text>
<text x="83.9" y="74">A7*2</text>
<text x="83.9" y="76.7">A6*2</text>
<text x="74.6" y="83.2">CC1</text>
<text x="83.9" y="82">A5</text>
<text x="74.6" y="85.9">CC2</text>
<text x="83.9" y="84.7">B5</text>
<text x="73.2" y="91.2">SBU1</text>
<text x="73.2" y="93.9">SBU2</text>
<text x="83.9" y="90">A8</text>
<text x="83.9" y="92.7">B8</text>
<text x="48.4" y="98">SHLD1*4</text>
<text x="62.6" y="99.2">SHILED</text>
<text x="74.1" y="99.2">GND</text>
<text x="83.9" y="98">GND*2</text>
<text x="297.6" y="104.7">A2</text>
<text x="297.6" y="107.4">B2</text>
<text x="310.6" y="104.7">A1</text>
<text x="310.6" y="107.4">B1</text>
<text x="297.5" y="110">C2</text>
<text x="297.5" y="112.7">D2</text>
<text x="310.6" y="110">C1</text>
<text x="310.6" y="112.7">D1</text>
<text x="357.2" y="111.3">1</text>
<text x="361.1" y="108.7" transform="rotate(-90 361.1 108.7)">Z0*2</text>
<text x="363.8" y="108.7" transform="rotate(-90 363.8 108.7)">Z2</text>
<text x="357.2" y="114">2</text>
<text x="357.2" y="116.7">3</text>
<text x="357.2" y="119.3">4</text>
<text x="357.2" y="122">5</text>
<text x="357.2" y="124.7">6</text>
<text x="357.2" y="127.3">7</text>
<text x="357.2" y="130">8</text>
<text x="356" y="135.3">10</text>
<text x="357.2" y="132.7">9</text>
<text x="356" y="140.7">12</text>
<text x="356" y="143.3">13</text>
<text x="356.2" y="138">11</text>
<text x="356" y="146">14</text>
<text x="356" y="148.7">15</text>
<text x="356" y="151.3">16</text>
<text x="356" y="154">17</text>
<text x="356" y="156.7">18</text>
<text x="356" y="159.3">19</text>
<text x="356" y="162">20</text>
<text x="361.1" y="170.1" transform="rotate(-90 361.1 170.1)">Z3*2</text>
<text x="363.8" y="168" transform="rotate(-90 363.8 168)">Z5</text>
<text x="177.3" y="220.7">2</text>
<text x="51.9" y="226">1</text>
<text x="89.3" y="226">1</text>
<text x="177.3" y="223.4">1</text>
<text x="51.9" y="228.7">2</text>
<text x="51.9" y="231.4">3</text>
<text x="51.9" y="234">4</text>
<text x="89.3" y="228.7">2</text>
<text x="89.3" y="231.4">3</text>
<text x="89.3" y="234">4</text>
</g>
<g font-size="1.9" fill="#808080">
<text x="204.1" y="50.4">NOTE: v1.1.0 Change</text>
<text x="204.1" y="52.4">USB 5V is now spearated by solder jumper.</text>
<text x="204.1" y="54.4">Powering the board with pure 5V only introduced</text>
<text x="204.1" y="56.4">software bugs, since 12V powered parts don't</text>
<text x="204.1" y="58.4">have their supply</text>
<text x="203.5" y="67.1">DNI</text>
<text x="30.5" y="75">SH/4.7C</text>
<text x="114.8" y="77.7">USB2_DP_P/1.3C</text>
<text x="114.8" y="75.1">USB2_DP_N/1.3C</text>
<text x="203.5" y="72">1206</text>
<text x="114.8" y="83.1">CC1</text>
<text x="114.8" y="85.7">CC2</text>
<text x="200.1" y="85.7">ADC_V_USB/1.5C</text>
<text x="282.2" y="105.7">LCD_RES</text>
<text x="277" y="108.4">LCD_MISO/1.6B</text>
<text x="279.2" y="111">LCD_CS/1.6B</text>
<text x="301.8" y="125.7">I2C0_SDA/1.6B</text>
<text x="85.5" y="131.1">CC1</text>
<text x="302" y="128.4">I2C0_SCL/1.6B</text>
<text x="85.5" y="133.7">CC2</text>
<text x="304.7" y="136.4">KEY_2/1.5C</text>
<text x="304.7" y="133.7">KEY_3/1.5C</text>
<text x="120.1" y="139.1">VBUS/5.1D</text>
<text x="304.7" y="139">KEY_1/1.5C</text>
<text x="304.8" y="141.7">KEY_0/1.5B</text>
<text x="120.1" y="149.7">USB2_DP_P/1.3C</text>
<text x="120.1" y="144.4">USB2_DP_N/1.3C</text>
<text x="301" y="149.7">LCD_MISO/1.6B</text>
<text x="303.5" y="144.4">LCD_BL/1.5B</text>
<text x="306.2" y="147.1">LCD_RES</text>
<text x="300.9" y="155">LCD_SCLK/1.6B</text>
<text x="301" y="152.4">LCD_MOSI/1.6B</text>
<text x="303.1" y="157.7">LCD_DC/1.5B</text>
<text x="303.2" y="160.4">LCD_CS/1.6B</text>
<text x="272.7" y="163">MCP_DSP_RST/1.5C</text>
<text x="64.1" y="227">SWCLK/1.3C</text>
<text x="101.5" y="227">UART0_RX/11.3D</text>
<text x="64.1" y="232.4">SWDIO/1.3C</text>
<text x="64.1" y="229.7">RUN/1.3B</text>
<text x="101.5" y="232.4">UART0_TX/11.3D</text>
<text x="216.2" y="229.7">FAN_CTRL/1.5C</text>
</g>
</svg>
